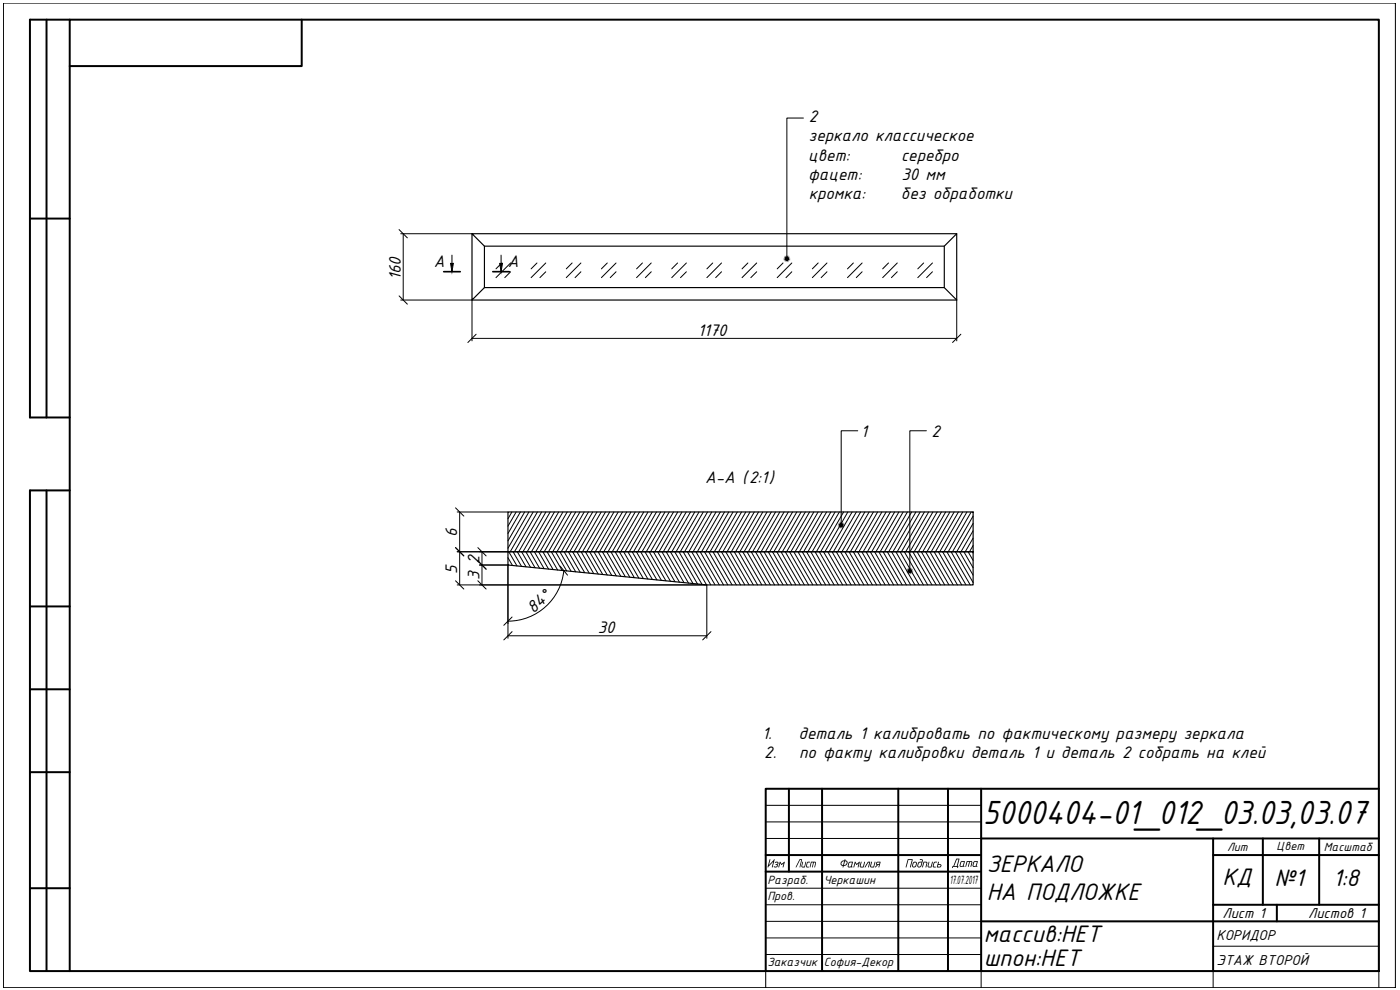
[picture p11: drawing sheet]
<svg xmlns="http://www.w3.org/2000/svg" width="420mm" height="297mm" viewBox="0 0 420 297" stroke-linecap="round" stroke-linejoin="round" font-family="sans-serif">
<path d="M141.7 70.1v19.9l3.7-3.7v-12.4l-3.7-3.8h145.4M145.4 73.9h138l3.7-3.8v19.9M283.4 73.9v12.4M141.7 90h145.4M145.4 86.3h138l3.7 3.7M152.4 153.6h139.6v11.9h-139.6zM152.4 165.5h139.6v10h-79.9l-59.7-6z" fill="none" stroke="#000" stroke-width=".35"/>
<g fill="none" stroke="#000" stroke-width=".3">
<path d="M1 .9h417.8v295.4h-417.8zM413.8 236.7v59.6M229.8 241.6h64.7M229.8 246.6h64.7M229.8 251.6h64.7M229.8 266.5h64.7M229.8 271.5h64.7M229.8 276.4h64.7M229.8 281.4h64.7M229.8 286.4h64.7M294.5 291.4v4.9M364.1 291.4v4.9"/>
<path d="M364.1 283.9h49.7M413.8 291.4h-184v4.9"/>
</g>
<g fill="none" stroke="#000" stroke-width=".6">
<path d="M14 5.9v119.4M20.9 5.9h-11.9v119.4h11.9M20.9 5.9h392.9v285.5h-392.9zM90.5 5.9v13.9h-69.6M9 65.6h11.9M14 147.1v144.3M20.9 147.1h-11.9v144.3h11.9M9 182h11.9M9 206.8h11.9M9 231.7h11.9M236.8 236.7v24.8M246.7 236.7v54.7"/>
<path d="M269.6 236.7v54.7M284.5 236.7v54.7M294.5 236.7v54.7M413.8 236.7h-184v54.7M229.8 256.6h64.7M294.5 251.6h119.3M364.1 256.6h49.7M364.1 251.6v39.8M379 251.6v19.9M395.9 251.6v19.9M9 266.5h11.9M229.8 261.5h64.7"/>
<path d="M294.5 276.4h119.3M364.1 271.5h49.7M383.2 271.5v4.9"/>
</g>
<path d="M133.2 81.5h4.9M147.9 81.5h5" fill="none" stroke="#000" stroke-width=".5"/>
<path d="M135.6 76.5v2.5M150.4 76.5v2.5" fill="none" stroke="#000" stroke-width=".3"/>
<path d="M135.2 79h.9l-.5 2.5zM150 79h.8l-.4 2.5z" fill="#000" stroke="#000" stroke-width=".3"/>
<g fill="#000" stroke="#000" stroke-width=".3">
<path d="M235.8 77.6h.3zM235.8 77.7l.3-.1zM235.9 77.8l.2-.2z"/>
<path d="M235.9 77.4l.2 .2zM235.9 77.5l.2 .1zM235.8 77.6h.3z"/>
<path d="M236.1 77.6l-.2 .3zM236.1 77.6v.3zM236.1 77.6v.3z"/>
<path d="M236.1 77.6v.3zM236.1 77.6l.2 .3zM236.1 77.6l.3 .3z"/>
<path d="M236.1 77.3v.3zM236 77.4l.1 .2zM235.9 77.4l.2 .2z"/>
<path d="M236.1 77.6l.3 .3zM236.1 77.6l.3 .2zM236.1 77.6h.4z"/>
<path d="M236.3 77.4l-.2 .2zM236.2 77.3l-.1 .3zM236.1 77.3v.3z"/>
<path d="M236.1 77.6h.4zM236.1 77.6h.3zM236.1 77.6l.3-.2z"/>
<path d="M252.1 157.6h.4zM252.1 157.7l.4-.1zM252.2 157.7l.3-.1z"/>
<path d="M252.2 157.4l.3 .2zM252.2 157.4l.3 .2zM252.1 157.5l.4 .1z"/>
<path d="M252.2 157.8l.3-.2zM252.5 157.6l-.2 .3zM252.5 157.6v.3z"/>
<path d="M252.5 157.6v.3zM252.5 157.6v.3zM252.5 157.6l.2 .2z"/>
<path d="M252.4 157.3l.1 .3zM252.3 157.3l.2 .3zM252.2 157.4l.3 .2z"/>
<path d="M252.5 157.6l.2 .1zM252.5 157.6l.3 .1zM252.5 157.6l.3 .1z"/>
<path d="M252.6 157.3l-.1 .3zM252.5 157.3v.3zM252.5 157.3v.3z"/>
<path d="M252.5 157.6h.3zM252.5 157.6l.3-.1zM252.5 157.6l.2-.2z"/>
<path d="M272.7 171.3h.4zM272.8 171.4l.3-.1zM272.8 171.5l.3-.2z"/>
<path d="M272.8 171.1l.3 .2zM272.8 171.1l.3 .2zM272.8 171.2l.3 .1z"/>
<path d="M273.1 171.3l-.3 .2zM273.1 171.3l-.1 .3zM273.1 171.3v.3z"/>
<path d="M273.1 171.3v.3zM273.1 171.3v.3zM273.1 171.3l.2 .2z"/>
<path d="M273 171l.1 .3zM272.9 171l.2 .3zM272.8 171.1l.3 .2z"/>
<path d="M273.1 171.3l.2 .2zM273.1 171.3l.3 .1zM273.1 171.3l.3 .1z"/>
<path d="M273.2 171l-.1 .3zM273.1 171v.3zM273.1 171v.3z"/>
<path d="M273.1 171.3h.3zM273.1 171.3l.3-.1zM273.1 171.3l.2-.2z"/>
</g>
<g fill="none" stroke="#000" stroke-width=".3">
<path d="M241.1 35.4h-5v42.2M119.8 68.9l2.5 2.5M119.8 88.8l2.5 2.5M142.9 100.3l-2.5 2.5M288.4 100.3l-2.5 2.5M257.4 129.2h-4.9v28.4M278 129.2h-4.9v42.1M136.7 152.4l2.5 2.5M136.7 164.3l2.5 2.5M136.7 174.3l2.5 2.4M143.4 164.3l2.5 2.5M143.4 168.3l2.5 2.5"/>
<path d="M143.4 174.3l2.5 2.4M168.1 169.8l2.2 2.8M153.7 189.5l-2.5 2.5M153.7 185.1l-2.5 2.5M213.4 189.5l-2.5 2.5"/>
</g>
<g fill="none" stroke="#000" stroke-width=".3">
<path d="M150.6 78.9l-1.8 1.8M153.2 78.9l-4.4 4.4M161.2 78.9l-1.8 1.8M163.8 78.9l-4.4 4.4M171.7 78.9l-1.8 1.8M174.3 78.9l-4.4 4.4M182.3 78.9l-1.8 1.8M184.9 78.9l-4.4 4.4M192.8 78.9l-1.8 1.8M195.4 78.9l-4.4 4.4M203.4 78.9l-1.8 1.8M206 78.9l-4.4 4.4"/>
<path d="M213.9 78.9l-1.8 1.8M216.5 78.9l-4.4 4.4M224.5 78.9l-1.8 1.8M227.1 78.9l-4.4 4.4M235 78.9l-1.8 1.8M237.6 78.9l-4.4 4.4M245.6 78.9l-1.8 1.8M248.2 78.9l-4.4 4.4M256.1 78.9l-1.8 1.8M258.7 78.9l-4.4 4.4M266.7 78.9l-1.8 1.8M269.3 78.9l-4.4 4.4"/>
<path d="M277.2 78.9l-1.8 1.8M279.8 78.9l-4.4 4.4M153.2 81.5l-1.7 1.8M163.8 81.5l-1.8 1.8M174.3 81.5l-1.7 1.8M184.9 81.5l-1.8 1.8M195.4 81.5l-1.7 1.8M206 81.5l-1.8 1.8M216.5 81.5l-1.7 1.8M227.1 81.5l-1.8 1.8M237.6 81.5l-1.7 1.8M248.2 81.5l-1.8 1.8"/>
<path d="M258.7 81.5l-1.7 1.8M269.3 81.5l-1.8 1.8M279.8 81.5l-1.7 1.8"/>
</g>
<g fill="none" stroke="#000" stroke-width=".3">
<path d="M120.3 70.1h21.4M121 70.1v19.9M120.3 90h21.4v12.3M287.1 90v12.3M141.7 101.5h145.4M137.2 153.6h15.2M138 153.6v21.9M137.2 175.5h74.9v16M137.2 165.5h15.2M143.9 169.5h8.5v22M144.6 165.5v10M169.2 171.2a16.8 16.8 0 0 1-16.8 15.2"/>
<path d="M152.4 190.8h59.7"/>
</g>
<g fill="none" stroke="#000" stroke-width=".3">
<path d="M153.6 153.6l-1.2 2.1M154.9 153.6l-2.5 4.3M156.2 153.6l-3.8 6.5M157.5 153.6l-5.1 8.7M158.7 153.6l-6.3 10.9M160 153.6l-6.9 11.9M161.3 153.6l-6.9 11.9M162.6 153.6l-6.9 11.9M163.8 153.6l-6.9 11.9M165.1 153.6l-6.9 11.9M166.4 153.6l-6.9 11.9M167.7 153.6l-6.9 11.9"/>
<path d="M168.9 153.6l-6.8 11.9M170.2 153.6l-6.9 11.9M171.5 153.6l-6.9 11.9M172.8 153.6l-6.9 11.9M174 153.6l-6.8 11.9M175.3 153.6l-6.9 11.9M176.6 153.6l-6.9 11.9M177.9 153.6l-6.9 11.9M179.2 153.6l-6.9 11.9M180.4 153.6l-6.9 11.9M181.7 153.6l-6.9 11.9M183 153.6l-6.9 11.9"/>
<path d="M184.3 153.6l-6.9 11.9M185.5 153.6l-6.9 11.9M186.8 153.6l-6.9 11.9M188.1 153.6l-6.9 11.9M189.4 153.6l-6.9 11.9M190.6 153.6l-6.9 11.9M191.9 153.6l-6.9 11.9M193.2 153.6l-6.9 11.9M194.5 153.6l-6.9 11.9M195.7 153.6l-6.8 11.9M197 153.6l-6.9 11.9M198.3 153.6l-6.9 11.9"/>
<path d="M199.6 153.6l-6.9 11.9M200.9 153.6l-6.9 11.9M202.1 153.6l-6.9 11.9M203.4 153.6l-6.9 11.9M204.7 153.6l-6.9 11.9M206 153.6l-6.9 11.9M207.2 153.6l-6.9 11.9M208.5 153.6l-6.9 11.9M209.8 153.6l-6.9 11.9M211.1 153.6l-6.9 11.9M212.3 153.6l-6.9 11.9M213.6 153.6l-6.9 11.9"/>
<path d="M214.9 153.6l-6.9 11.9M216.2 153.6l-6.9 11.9M217.4 153.6l-6.8 11.9M218.7 153.6l-6.9 11.9M220 153.6l-6.9 11.9M221.3 153.6l-6.9 11.9M222.5 153.6l-6.8 11.9M223.8 153.6l-6.9 11.9M225.1 153.6l-6.9 11.9M226.4 153.6l-6.9 11.9M227.7 153.6l-6.9 11.9M228.9 153.6l-6.9 11.9"/>
<path d="M230.2 153.6l-6.9 11.9M231.5 153.6l-6.9 11.9M232.8 153.6l-6.9 11.9M234 153.6l-6.9 11.9M235.3 153.6l-6.9 11.9M236.6 153.6l-6.9 11.9M237.9 153.6l-6.9 11.9M239.1 153.6l-6.9 11.9M240.4 153.6l-6.9 11.9M241.7 153.6l-6.9 11.9M243 153.6l-6.9 11.9M244.2 153.6l-6.8 11.9"/>
<path d="M245.5 153.6l-6.9 11.9M246.8 153.6l-6.9 11.9M248.1 153.6l-6.9 11.9M249.4 153.6l-6.9 11.9M250.6 153.6l-6.9 11.9M251.9 153.6l-6.9 11.9M253.2 153.6l-6.9 11.9M254.5 153.6l-6.9 11.9M255.7 153.6l-6.9 11.9M257 153.6l-6.9 11.9M258.3 153.6l-6.9 11.9M259.6 153.6l-6.9 11.9"/>
<path d="M260.8 153.6l-6.9 11.9M262.1 153.6l-6.9 11.9M263.4 153.6l-6.9 11.9M264.7 153.6l-6.9 11.9M265.9 153.6l-6.9 11.9M267.2 153.6l-6.9 11.9M268.5 153.6l-6.9 11.9M269.8 153.6l-6.9 11.9M271 153.6l-6.8 11.9M272.3 153.6l-6.9 11.9M273.6 153.6l-6.9 11.9M274.9 153.6l-6.9 11.9"/>
<path d="M276.2 153.6l-6.9 11.9M277.4 153.6l-6.9 11.9M278.7 153.6l-6.9 11.9M280 153.6l-6.9 11.9M281.3 153.6l-6.9 11.9M282.5 153.6l-6.9 11.9M283.8 153.6l-6.9 11.9M285.1 153.6l-6.9 11.9M286.4 153.6l-6.9 11.9M287.6 153.6l-6.9 11.9M288.9 153.6l-6.9 11.9M290.2 153.6l-6.9 11.9"/>
<path d="M291.5 153.6l-6.9 11.9M292 154.8l-6.1 10.7M292 159.3l-3.6 6.2M292 157l-4.9 8.5M152.4 167.3l1.4 2.4M152.4 169.5h.1M152.7 165.5l2.5 4.3M154 165.5l2.5 4.4M155.3 165.5l2.6 4.6M156.5 165.5l2.7 4.7M157.8 165.5l2.8 4.8M159.1 165.5l2.8 5"/>
<path d="M160.4 165.5l2.9 5.1M161.6 165.5l3 5.2M162.9 165.5l3.1 5.4M164.2 165.5l3.1 5.5M165.5 165.5l3.2 5.7M166.7 165.5l3.4 5.8M168 165.5l3.4 5.9M169.3 165.5l3.5 6.1M170.6 165.5l3.5 6.2M171.8 165.5l3.7 6.3M173.1 165.5l3.7 6.5M174.4 165.5l3.8 6.6"/>
<path d="M175.7 165.5l3.8 6.7M176.9 165.5l4 6.9M178.2 165.5l4 7M179.5 165.5l4.1 7.1M180.8 165.5l4.2 7.3M182.1 165.5l4.2 7.4M183.3 165.5l4.4 7.5M184.6 165.5l4.4 7.7M185.9 165.5l4.5 7.8M187.2 165.5l4.5 8M188.4 165.5l4.7 8.1M189.7 165.5l4.7 8.2"/>
<path d="M191 165.5l4.8 8.4M192.3 165.5l4.8 8.5M193.5 165.5l5 8.6M194.8 165.5l5.1 8.8M196.1 165.5l5.1 8.9M197.4 165.5l5.2 9M198.6 165.5l5.3 9.2M199.9 165.5l5.4 9.3M201.2 165.5l5.4 9.4M202.5 165.5l5.5 9.6M203.8 165.5l5.5 9.7M205 165.5l5.7 9.9"/>
<path d="M206.3 165.5l5.7 10M207.6 165.5l5.7 10M208.9 165.5l5.7 10M210.1 165.5l5.8 10M211.4 165.5l5.8 10M212.7 165.5l5.7 10M214 165.5l5.7 10M215.2 165.5l5.8 10M216.5 165.5l5.8 10M217.8 165.5l5.7 10M219.1 165.5l5.7 10M220.3 165.5l5.8 10"/>
<path d="M221.6 165.5l5.8 10M222.9 165.5l5.7 10M224.2 165.5l5.7 10M225.4 165.5l5.8 10M226.7 165.5l5.8 10M228 165.5l5.7 10M229.3 165.5l5.7 10M230.6 165.5l5.7 10M231.8 165.5l5.8 10M233.1 165.5l5.8 10M234.4 165.5l5.7 10M235.7 165.5l5.7 10"/>
<path d="M236.9 165.5l5.8 10M238.2 165.5l5.8 10M239.5 165.5l5.7 10M240.8 165.5l5.7 10M242 165.5l5.8 10M243.3 165.5l5.8 10M244.6 165.5l5.7 10M245.9 165.5l5.7 10M247.1 165.5l5.8 10M248.4 165.5l5.8 10M249.7 165.5l5.7 10M251 165.5l5.7 10"/>
<path d="M252.3 165.5l5.7 10M253.5 165.5l5.8 10M254.8 165.5l5.7 10M256.1 165.5l5.7 10M257.4 165.5l5.7 10M258.6 165.5l5.8 10M259.9 165.5l5.8 10M261.2 165.5l5.7 10M262.5 165.5l5.7 10M263.7 165.5l5.8 10M265 165.5l5.8 10M266.3 165.5l5.7 10"/>
<path d="M267.6 165.5l5.7 10M268.8 165.5l5.8 10M270.1 165.5l5.8 10M271.4 165.5l5.7 10M272.7 165.5l5.7 10M273.9 165.5l5.8 10M275.2 165.5l5.8 10M276.5 165.5l5.7 10M277.8 165.5l5.7 10M279.1 165.5l5.7 10M280.3 165.5l5.8 10M281.6 165.5l5.7 10"/>
<path d="M282.9 165.5l5.7 10M284.2 165.5l5.7 10M285.4 165.5l5.8 10M286.7 165.5l5.3 9.3M288 165.5l4 7.1M289.3 165.5l2.7 4.9M290.5 165.5l1.5 2.7M291.8 165.5l.2 .4M292 163.7l-1 1.8M292 161.5l-2.3 4"/>
</g>
<text font-size="10.8" x="295.1" y="247.2">5000404-01_012_03.03,03.07</text>
<g font-size="7.7">
<text x="296.2" y="261.7">ЗЕРКАЛО</text>
<text x="296.2" y="270">НА ПОДЛОЖКЕ</text>
<text x="366.9" y="265.6">КД</text>
<text x="382.4" y="266">№1</text>
<text x="400" y="266">1:8</text>
<text x="295.2" y="282.8">массив:НЕТ</text>
<text x="295.2" y="289.8">шпон:НЕТ</text>
</g>
<g font-size="5.4">
<text x="242.7" y="36.6">2</text>
<text x="242.7" y="42.4">зеркало классическое</text>
<text x="242.6" y="48.2">цвет:</text>
<text x="270.4" y="48.2">серебро</text>
<text x="242.5" y="54">фацет:</text>
<text x="242.7" y="59.8">кромка:</text>
<text x="270.4" y="59.8">без обработки</text>
<text x="270.5" y="54">30 мм</text>
<text x="130.2" y="80">A</text>
<text x="152.5" y="80">A</text>
<text x="120.3" y="84.1" transform="rotate(-90 120.3 84.1)">160</text>
<text x="209.4" y="100.7">1170</text>
<text x="258.4" y="131">1</text>
<text x="279.6" y="131">2</text>
<text x="211.6" y="145">A-A (2:1)</text>
<text x="137.2" y="161.2" transform="rotate(-90 137.2 161.2)">6</text>
<text x="137.2" y="172.2" transform="rotate(-90 137.2 172.2)">5</text>
<text x="143.9" y="169.2" transform="rotate(-90 143.9 169.2)">2</text>
<text x="143.9" y="174.2" transform="rotate(-90 143.9 174.2)">3</text>
<text x="160.1" y="184.3" transform="rotate(-42 160.1 184.3)">84°</text>
<text x="179.4" y="190">30</text>
<text x="228.7" y="221.8">1.</text>
<text x="239.7" y="221.8">деталь 1 калибровать по фактическому размеру зеркала</text>
<text x="229.4" y="227.6">2.</text>
<text x="239.8" y="227.6">по факту калибровки деталь 1 и деталь 2 собрать на клей</text>
</g>
<g font-size="4.6">
<text x="366.9" y="275.4">Лист 1</text>
<text x="392.6" y="275.4">Листов 1</text>
<text x="365.1" y="282">КОРИДОР</text>
<text x="365.1" y="289.5">ЭТАЖ ВТОРОЙ</text>
</g>
<g font-size="3.9">
<text x="368.3" y="255.3">Лит</text>
<text x="383.1" y="255.1">Цвет</text>
<text x="397.3" y="255.3">Масштаб</text>
<text x="230.1" y="260.3">Изм</text>
<text x="238.5" y="260.3">Лист</text>
<text x="251.7" y="260.3">Фамилия</text>
<text x="271.5" y="260.3">Подпись</text>
<text x="285.5" y="260.1">Дата</text>
<text x="230.3" y="265.1">Разраб.</text>
<text x="247.2" y="265.1">Черкашин</text>
<text x="285" y="265.1">17.07.2017</text>
<text x="230.3" y="270.1">Пров.</text>
<text x="230.3" y="290">Заказчик София-Декор</text>
</g>
</svg>
